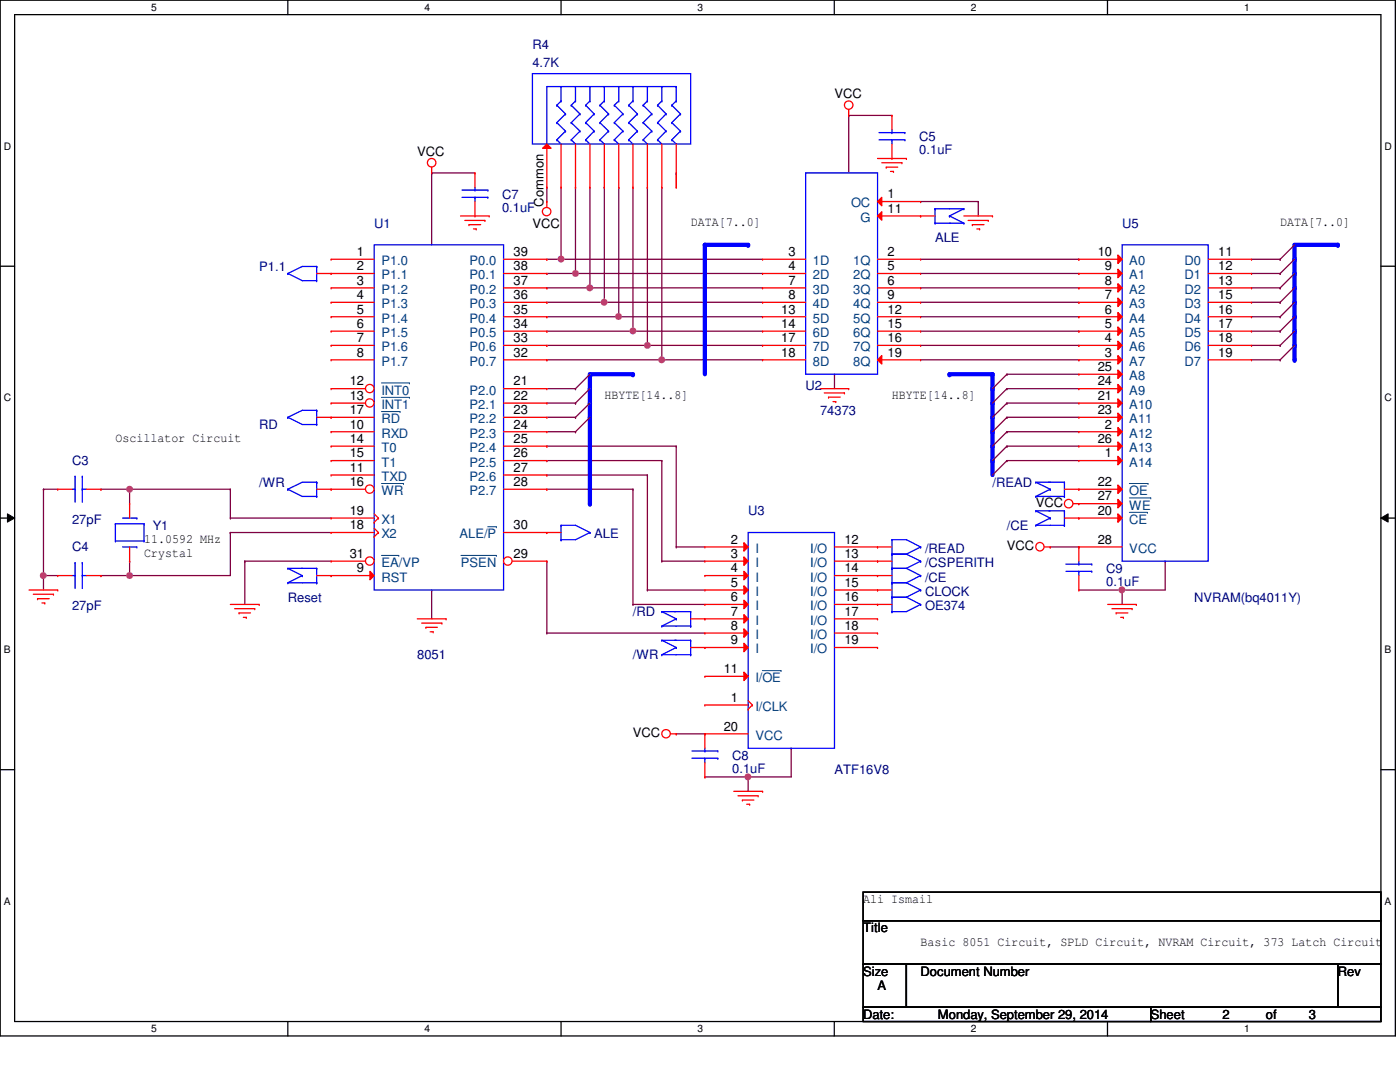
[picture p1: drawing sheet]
<svg xmlns="http://www.w3.org/2000/svg" width="279mm" height="216mm" viewBox="0 0 279 216" stroke-linecap="round" stroke-linejoin="round" font-family="sans-serif">
<path d="M0 0h278.5v206.7h-278.5zM2.9 2.9h272.7v200.9h-272.7z" fill="none" stroke="#000" stroke-width=".25"/>
<g fill="#fff">
<path d="M30.2 .3h1.1v2.3h-1.1z"/>
<path d="M30.2 204.1h1.1v2.3h-1.1z"/>
</g>
<path d="M57.4 0v2.9M57.4 203.8v2.9" fill="none" stroke="#000" stroke-width=".25"/>
<g fill="#fff">
<path d="M84.7 .3h1.1v2.3h-1.1z"/>
<path d="M84.7 204.1h1.1v2.3h-1.1z"/>
</g>
<path d="M112 0v2.9M112 203.8v2.9" fill="none" stroke="#000" stroke-width=".25"/>
<g fill="#fff">
<path d="M139.2 .3h1.1v2.3h-1.1z"/>
<path d="M139.2 204.1h1.1v2.3h-1.1z"/>
</g>
<path d="M166.5 0v2.9M166.5 203.8v2.9" fill="none" stroke="#000" stroke-width=".25"/>
<g fill="#fff">
<path d="M193.8 .3h1.1v2.3h-1.1z"/>
<path d="M193.8 204.1h1.1v2.3h-1.1z"/>
</g>
<path d="M221 0v2.9M221 203.8v2.9" fill="none" stroke="#000" stroke-width=".25"/>
<g fill="#fff">
<path d="M248.3 .3h1.1v2.3h-1.1z"/>
<path d="M248.3 204.1h1.1v2.3h-1.1z"/>
<path d="M.8 28h1.4v2.3h-1.4z"/>
<path d="M276.3 28h1.4v2.3h-1.4z"/>
<path d="M.8 78.2h1.4v2.3h-1.4z"/>
<path d="M276.3 78.2h1.4v2.3h-1.4z"/>
</g>
<path d="M0 53.1h2.9M275.6 53.1h2.9" fill="none" stroke="#000" stroke-width=".25"/>
<g fill="#fff">
<path d="M.8 128.5h1.3v2.2h-1.3z"/>
<path d="M276.3 128.5h1.3v2.2h-1.3z"/>
</g>
<path d="M0 103.4h2.9M275.6 103.4h2.9" fill="none" stroke="#000" stroke-width=".25"/>
<path d="M1.5 102.5l1.4 .9-1.4 .8zM275.6 103.4l1.4-.9v1.7z" fill="#000"/>
<path d="M1.5 102.5l1.4 .9-1.4 .8zM275.6 103.4l1.4-.9v1.7z" fill="none" stroke="#000" stroke-width=".2"/>
<g fill="#fff">
<path d="M.8 178.7h1.3v2.2h-1.3z"/>
<path d="M276.3 178.7h1.3v2.2h-1.3z"/>
</g>
<path d="M0 153.6h2.9M275.6 153.6h2.9" fill="none" stroke="#000" stroke-width=".25"/>
<path d="M8.7 97.6h.1M8.7 97.6v17.3M20.2 97.6h.1M20.2 97.6h5.7M25.9 97.6h.1M25.9 97.6v2.9M20.2 114.9h.1M25.9 112h.1M25.9 112v2.9h-5.7" fill="none" stroke="#800040" stroke-width=".25"/>
<circle cx="8.6" cy="114.8" r=".56" fill="#f0f"/>
<circle cx="8.6" cy="114.8" r=".56" fill="none" stroke="#f0f" stroke-width=".25"/>
<path d="M8.7 97.6h.1M8.7 97.6h2.8M25.9 97.6h.1M25.9 97.6h20.1M8.7 114.9h.1M8.7 114.9h2.8M8.7 114.9v2.8" fill="none" stroke="#800040" stroke-width=".25"/>
<circle cx="25.9" cy="97.6" r=".56" fill="#f0f"/>
<circle cx="25.9" cy="97.6" r=".56" fill="none" stroke="#f0f" stroke-width=".25"/>
<path d="M25.9 114.9h.1M25.9 114.9h20.1" fill="none" stroke="#800040" stroke-width=".25"/>
<circle cx="25.9" cy="114.8" r=".56" fill="#f0f"/>
<circle cx="25.9" cy="114.8" r=".56" fill="none" stroke="#f0f" stroke-width=".25"/>
<g fill="none" stroke="#800040" stroke-width=".25">
<path d="M86.1 34.5h.1M86.1 34.5v14.4M86.1 34.5h8.7M112 37.4h.1M112 37.4v14.3M169.4 23h.1M169.4 23v11.5M169.4 23h8.6M109.1 51.7h.1M109.1 54.6h.1M109.1 57.4h.1M109.1 51.7h43.1"/>
<path d="M109.1 54.6h5.8M109.1 57.4h8.6M112 51.7h.1M109.1 60.3h.1M109.1 63.2h.1M109.1 66.1h.1M109.1 68.9h.1M109.1 71.8h.1M109.1 60.3h11.5M109.1 63.2h14.4M109.1 66.1h17.2M109.1 68.9h20.1"/>
<path d="M109.1 71.8h23M166.5 74.7h.1M166.5 74.7v2.9M46 97.6h.1M46 97.6v5.8M46 106.3h.1M46 103.4h.1M46 106.3v8.6M46 106.3h20.1M46 103.4h20.1M86.1 117.7h.1M86.1 117.7v5.8"/>
</g>
<circle cx="112" cy="51.7" r=".56" fill="#f0f"/>
<circle cx="112" cy="51.7" r=".56" fill="none" stroke="#f0f" stroke-width=".25"/>
<path d="M114.9 37.4h.1M114.9 37.4v17.2M114.9 54.6h.1M114.9 54.6h37.3" fill="none" stroke="#800040" stroke-width=".25"/>
<circle cx="114.8" cy="54.6" r=".56" fill="#f0f"/>
<circle cx="114.8" cy="54.6" r=".56" fill="none" stroke="#f0f" stroke-width=".25"/>
<path d="M117.7 37.4h.1M117.7 37.4v20M117.7 57.4h.1M117.7 57.4h34.5" fill="none" stroke="#800040" stroke-width=".25"/>
<circle cx="117.7" cy="57.5" r=".56" fill="#f0f"/>
<circle cx="117.7" cy="57.5" r=".56" fill="none" stroke="#f0f" stroke-width=".25"/>
<path d="M120.6 37.4h.1M120.6 37.4v22.9M120.6 60.3h.1M120.6 60.3h31.6" fill="none" stroke="#800040" stroke-width=".25"/>
<circle cx="120.6" cy="60.3" r=".56" fill="#f0f"/>
<circle cx="120.6" cy="60.3" r=".56" fill="none" stroke="#f0f" stroke-width=".25"/>
<path d="M123.5 37.4h.1M123.5 37.4v25.8M123.5 63.2h.1M123.5 63.2h28.7" fill="none" stroke="#800040" stroke-width=".25"/>
<circle cx="123.4" cy="63.2" r=".56" fill="#f0f"/>
<circle cx="123.4" cy="63.2" r=".56" fill="none" stroke="#f0f" stroke-width=".25"/>
<path d="M126.3 37.4h.1M126.3 37.4v28.7M126.3 66.1h.1M126.3 66.1h25.9" fill="none" stroke="#800040" stroke-width=".25"/>
<circle cx="126.3" cy="66" r=".56" fill="#f0f"/>
<circle cx="126.3" cy="66" r=".56" fill="none" stroke="#f0f" stroke-width=".25"/>
<path d="M129.2 37.4h.1M129.2 37.4v31.5M129.2 68.9h.1M129.2 68.9h23" fill="none" stroke="#800040" stroke-width=".25"/>
<circle cx="129.2" cy="68.9" r=".56" fill="#f0f"/>
<circle cx="129.2" cy="68.9" r=".56" fill="none" stroke="#f0f" stroke-width=".25"/>
<path d="M132.1 37.4h.1M132.1 37.4v34.4M132.1 71.8h.1M132.1 71.8h20.1" fill="none" stroke="#800040" stroke-width=".25"/>
<circle cx="132.1" cy="71.8" r=".56" fill="#f0f"/>
<circle cx="132.1" cy="71.8" r=".56" fill="none" stroke="#f0f" stroke-width=".25"/>
<path d="M135 34.5h.1M135 34.5v2.9M140.7 155h.1M140.7 155h8.6" fill="none" stroke="#800040" stroke-width=".25"/>
<circle cx="149.3" cy="155" r=".56" fill="#f0f"/>
<circle cx="149.3" cy="155" r=".56" fill="none" stroke="#f0f" stroke-width=".25"/>
<g fill="none" stroke="#800040" stroke-width=".25">
<path d="M109.1 37.4h.1M109.1 37.4v2.8M183.7 40.2h.1M183.7 40.2h11.5M183.7 51.7h31.6M183.7 54.6h31.6M183.7 57.4h31.6M195.2 40.2h.1M195.2 40.2v2.9M215.3 51.7h.1M215.3 54.6h.1M215.3 57.4h.1"/>
<path d="M183.7 60.3h31.6M183.7 63.2h31.6M183.7 66.1h31.6M183.7 68.9h31.6M183.7 71.8h31.6M215.3 60.3h.1M215.3 63.2h.1M215.3 66.1h.1M215.3 68.9h.1M215.3 71.8h.1M109.1 97.6h.1M109.1 94.8h.1"/>
<path d="M109.1 91.9h.1M109.1 89h.1M109.1 97.6h17.2M109.1 94.8h20.1M109.1 91.9h23M109.1 89h25.9M126.3 97.6h.1M126.3 97.6v23M129.2 94.8h.1M129.2 94.8v22.9M132.1 91.9h.1M132.1 91.9v20.1"/>
<path d="M135 89h.1M135 89v20.1M48.9 112h.1M48.9 112h17.2M48.9 112v8.6M109.1 112h.1M109.1 112v14.3M129.2 117.7h.1M129.2 117.7h11.5M132.1 112h.1M132.1 112h8.6M135 109.1h.1"/>
<path d="M135 109.1h5.7M109.1 126.3h.1M109.1 126.3h31.6M126.3 120.6h.1M126.3 120.6h14.4M135 146.4h.1M135 146.4h5.7M149.3 155h.1M149.3 155v2.9M157.9 149.3h.1M157.9 149.3v5.7h-8.6"/>
</g>
<path d="M117.7 74.7v2.9" fill="none" stroke="#00f" stroke-width=".85"/>
<circle cx="117.7" cy="77.6" r=".42" fill="#00f"/>
<path d="M109.1 77.6h5.8M114.9 77.6h.1M109.1 80.4h5.8M109.1 83.3h5.8M109.1 86.1h5.8M114.9 80.4h.1M114.9 83.3h.1M114.9 86.1h.1" fill="none" stroke="#800040" stroke-width=".25"/>
<path d="M117.7 77.6v2.8" fill="none" stroke="#00f" stroke-width=".85"/>
<circle cx="117.7" cy="80.4" r=".42" fill="#00f"/>
<path d="M117.7 80.4v2.9" fill="none" stroke="#00f" stroke-width=".85"/>
<circle cx="117.7" cy="83.3" r=".42" fill="#00f"/>
<path d="M117.7 83.3v17.2" fill="none" stroke="#00f" stroke-width=".85"/>
<circle cx="117.7" cy="100.5" r=".42" fill="#00f"/>
<path d="M117.7 74.7h8.6" fill="none" stroke="#00f" stroke-width=".85"/>
<circle cx="126.3" cy="74.7" r=".42" fill="#00f"/>
<path d="M189.5 74.7h8.6" fill="none" stroke="#00f" stroke-width=".85"/>
<circle cx="189.5" cy="74.7" r=".42" fill="#00f"/>
<path d="M198.1 74.7v2.9" fill="none" stroke="#00f" stroke-width=".85"/>
<circle cx="198.1" cy="74.7" r=".42" fill="#00f"/>
<g fill="none" stroke="#800040" stroke-width=".25">
<path d="M201 74.7h.1M201 77.6h.1M201 74.7h14.3M201 77.6h14.3M201 80.4h.1M201 83.3h.1M201 86.1h.1M201 89h.1M201 91.9h.1M201 80.4h14.3M201 83.3h14.3M201 86.1h14.3"/>
<path d="M201 89h14.3M201 91.9h14.3"/>
</g>
<path d="M198.1 77.6v2.8" fill="none" stroke="#00f" stroke-width=".85"/>
<circle cx="198.1" cy="77.6" r=".42" fill="#00f"/>
<path d="M198.1 80.4v2.9" fill="none" stroke="#00f" stroke-width=".85"/>
<circle cx="198.1" cy="80.4" r=".42" fill="#00f"/>
<path d="M198.1 83.3v2.8" fill="none" stroke="#00f" stroke-width=".85"/>
<circle cx="198.1" cy="83.3" r=".42" fill="#00f"/>
<path d="M198.1 86.1v2.9" fill="none" stroke="#00f" stroke-width=".85"/>
<circle cx="198.1" cy="86.1" r=".42" fill="#00f"/>
<path d="M198.1 89v2.9" fill="none" stroke="#00f" stroke-width=".85"/>
<circle cx="198.1" cy="89" r=".42" fill="#00f"/>
<path d="M198.1 91.9v2.9" fill="none" stroke="#00f" stroke-width=".85"/>
<circle cx="198.1" cy="91.9" r=".42" fill="#00f"/>
<path d="M140.7 48.9v25.8" fill="none" stroke="#00f" stroke-width=".85"/>
<circle cx="140.7" cy="48.9" r=".42" fill="#00f"/>
<path d="M140.7 48.9h8.6" fill="none" stroke="#00f" stroke-width=".85"/>
<circle cx="149.3" cy="48.9" r=".42" fill="#00f"/>
<path d="M258.4 48.9v2.8" fill="none" stroke="#00f" stroke-width=".85"/>
<circle cx="258.4" cy="51.7" r=".42" fill="#00f"/>
<path d="M258.4 48.9h8.6" fill="none" stroke="#00f" stroke-width=".85"/>
<circle cx="267" cy="48.9" r=".42" fill="#00f"/>
<g fill="none" stroke="#800040" stroke-width=".25">
<path d="M249.8 51.7h5.7M249.8 54.6h5.7M249.8 57.4h5.7M255.5 51.7h.1M255.5 54.6h.1M255.5 57.4h.1M249.8 60.3h5.7M249.8 63.2h5.7M249.8 66.1h5.7M249.8 68.9h5.7M249.8 71.8h5.7M255.5 60.3h.1"/>
<path d="M255.5 63.2h.1M255.5 66.1h.1M255.5 68.9h.1M255.5 71.8h.1"/>
</g>
<path d="M258.4 51.7v2.9" fill="none" stroke="#00f" stroke-width=".85"/>
<circle cx="258.4" cy="54.6" r=".42" fill="#00f"/>
<path d="M258.4 54.6v2.8" fill="none" stroke="#00f" stroke-width=".85"/>
<circle cx="258.4" cy="57.4" r=".42" fill="#00f"/>
<path d="M258.4 57.4v2.9" fill="none" stroke="#00f" stroke-width=".85"/>
<circle cx="258.4" cy="60.3" r=".42" fill="#00f"/>
<path d="M258.4 60.3v2.9" fill="none" stroke="#00f" stroke-width=".85"/>
<circle cx="258.4" cy="63.2" r=".42" fill="#00f"/>
<path d="M258.4 63.2v2.9" fill="none" stroke="#00f" stroke-width=".85"/>
<circle cx="258.4" cy="66.1" r=".42" fill="#00f"/>
<path d="M258.4 66.1v2.8" fill="none" stroke="#00f" stroke-width=".85"/>
<circle cx="258.4" cy="68.9" r=".42" fill="#00f"/>
<path d="M258.4 68.9v2.9" fill="none" stroke="#00f" stroke-width=".85"/>
<circle cx="258.4" cy="71.8" r=".42" fill="#00f"/>
<path d="M209.6 109.1h.1M209.6 109.1h5.7M223.9 117.7h.1M223.9 117.7v2.9M232.5 112h.1M232.5 112v5.7h-17.2" fill="none" stroke="#800040" stroke-width=".25"/>
<circle cx="223.9" cy="117.7" r=".56" fill="#f0f"/>
<circle cx="223.9" cy="117.7" r=".56" fill="none" stroke="#f0f" stroke-width=".25"/>
<g fill="none" stroke="#f00" stroke-width=".25">
<path d="M86.1 34.5h.1M86.1 33.4v1.1M169.4 23h.1M169.4 21.8v1.2M175.1 31.6h5.8M176 32.5h4M176.9 33.4h.1M176.9 33.4h2.3M177.7 34.2h.6M178.3 34.2h.1M180 32.5h.1M180.9 31.6h.1"/>
<path d="M91.9 43.1h5.7M92.8 44h4M93.6 44.8h.1M93.6 44.8h2.3M94.5 45.7h.5M95 45.7h.1M96.8 44h.1M97.6 43.1h.1M109.1 40.2h.1M109.1 40.2v1.2M192.4 43.1h5.7M193.2 44h4"/>
<path d="M194.1 44.8h.1M194.1 44.8h2.3M194.9 45.7h.6M195.5 45.7h.1M197.2 44h.1M198.1 43.1h.1M100.5 77.6h8.6M109.1 77.6h.1M163.7 77.6h5.7M164.5 78.4h4M165.4 79.2h.1M165.4 79.2h2.3"/>
<path d="M168.5 78.4h.1M169.4 77.6h.1M66.1 83.3h.1M66.1 83.3h8.6M100.5 80.4h8.6M100.5 83.3h8.6M100.5 86.1h8.6M100.5 89h8.6M100.5 91.9h8.6M100.5 94.8h8.6M100.5 97.6h8.6M109.1 80.4h.1"/>
<path d="M109.1 83.3h.1M109.1 86.1h.1M109.1 89h.1M109.1 91.9h.1M109.1 94.8h.1M109.1 97.6h.1M166.2 80.1h.6M166.8 80.1h.1M5.8 117.7h5.7M6.6 118.6h4.1M7.5 119.5h.1M7.5 119.5h2.3"/>
<path d="M10.7 118.6h.1M11.5 117.7h.1M208.4 109.1h1.2M209.6 109.1h.1M214.2 100.5h1.1M215.3 100.5h.1M8.4 120.3h.5M8.9 120.3h.1M46 120.6h5.7M46.8 121.5h4M47.7 122.3h.1M47.7 122.3h2.3"/>
<path d="M48.6 123.2h.5M49.1 123.2h.1M50.8 121.5h.1M51.7 120.6h.1M83.3 123.5h5.7M84.2 124.3h4M85 125.2h.1M85 125.2h2.3M85.9 126.1h.5M86.4 126.1h.1M88.2 124.3h.1M89 123.5h.1"/>
<path d="M221.1 120.6h5.7M221.9 121.5h4M222.8 122.3h.1M222.8 122.3h2.3M223.6 123.2h.6M224.2 123.2h.1M225.9 121.5h.1M226.8 120.6h.1M133.8 146.4h1.2M135 146.4h.1M146.4 157.9h5.8M147.3 158.8h4"/>
<path d="M148.2 159.6h.1M148.2 159.6h2.3M151.3 158.8h.1M152.2 157.9h.1M149 160.5h.6M149.6 160.5h.1"/>
<circle cx="86.1" cy="32.5" r=".85"/>
<circle cx="169.4" cy="21" r=".84"/>
<circle cx="109.1" cy="42.2" r=".84"/>
<circle cx="207.5" cy="109.1" r=".84"/>
<circle cx="213.3" cy="100.5" r=".85"/>
<circle cx="132.9" cy="146.4" r=".84"/>
</g>
<g fill="none" stroke="#800040" stroke-width=".25">
<path d="M255.5 51.7h.1M255.5 54.6h.1M255.5 57.4h.1M258.4 48.9l-2.9 2.8M258.4 51.7l-2.9 2.9M258.4 54.6l-2.9 2.8M258.4 57.4l-2.9 2.9M114.9 77.6h.1M117.7 74.7l-2.8 2.9M117.7 77.6l-2.8 2.8M201 74.7h.1M201 77.6h.1"/>
<path d="M201 74.7l-2.9 2.9M201 77.6l-2.9 2.8M255.5 60.3h.1M255.5 63.2h.1M255.5 66.1h.1M255.5 68.9h.1M255.5 71.8h.1M258.4 60.3l-2.9 2.9M258.4 63.2l-2.9 2.9M258.4 66.1l-2.9 2.8M258.4 68.9l-2.9 2.9M114.9 80.4h.1"/>
<path d="M114.9 83.3h.1M114.9 86.1h.1M117.7 80.4l-2.8 2.9M117.7 83.3l-2.8 2.8M201 80.4h.1M201 83.3h.1M201 86.1h.1M201 89h.1M201 91.9h.1M201 80.4l-2.9 2.9M201 83.3l-2.9 2.8M201 86.1l-2.9 2.9"/>
<path d="M201 89l-2.9 2.9M201 91.9l-2.9 2.9"/>
</g>
<path d="M172.3 178h103.3v5.7h-103.3zM172.3 183.7h103.3v8.7h-103.3zM172.3 192.4h8.6v8.6h-8.6zM180.9 192.4h86.1v8.6h-86.1zM267 192.4h8.6v8.6h-8.6zM172.3 201h57.4v2.8h-57.4zM229.7 201h45.9v2.8h-45.9z" fill="none" stroke="#000" stroke-width=".25"/>
<path d="M74.7 48.9h25.8v68.8h-25.8z" fill="none" stroke="#00f" stroke-width=".25"/>
<path d="M76.1 82.1h3.7M79.8 82.1h.1" fill="none" stroke="#004080" stroke-width=".2"/>
<circle cx="73.8" cy="97.6" r=".84" fill="#fff"/>
<g fill="none" stroke="#f00" stroke-width=".25">
<path d="M66.1 97.6h.1M66.1 97.6h6.8"/>
<circle cx="73.8" cy="97.6" r=".84"/>
</g>
<path d="M76.1 96.5h4.4M80.5 96.5h.1" fill="none" stroke="#004080" stroke-width=".2"/>
<circle cx="101.3" cy="112" r=".84" fill="#fff"/>
<g fill="none" stroke="#f00" stroke-width=".25">
<path d="M66.1 94.8h.1M66.1 86.1h.1M66.1 94.8h8.6M66.1 86.1h8.6M100.5 106.3h8.6M102.2 112h6.9M109.1 112h.1M109.1 106.3h.1"/>
<circle cx="101.3" cy="112" r=".84"/>
</g>
<path d="M92 110.8h7.1M97.3 105.1h1.8M99.1 110.8h.1M99.1 105.1h.1" fill="none" stroke="#004080" stroke-width=".2"/>
<circle cx="73.8" cy="112" r=".84" fill="#fff"/>
<g fill="none" stroke="#f00" stroke-width=".25">
<path d="M66.1 112h.1M66.1 103.4h.1M66.1 106.3h.1M66.1 112h6.8M66.1 103.4h8.6M66.1 106.3h8.6M74.7 104.2h.1M74.7 107.1h.1M74.7 102.5l.8 .9M74.7 105.4l.8 .9M75.5 103.4h.1M75.5 106.3h.1"/>
<path d="M75.5 103.4l-.8 .8M75.5 106.3l-.8 .8"/>
<circle cx="73.8" cy="112" r=".84"/>
</g>
<path d="M76.1 110.8h3.5M79.6 110.8h.1" fill="none" stroke="#004080" stroke-width=".2"/>
<path d="M73.8 114l.9 .9-.9 .8z" fill="#f00"/>
<g fill="none" stroke="#f00" stroke-width=".25">
<path d="M66.1 51.7h.1M66.1 54.6h.1M66.1 57.4h.1M66.1 51.7h8.6M66.1 54.6h8.6M66.1 57.4h8.6M100.5 51.7h8.6M100.5 54.6h8.6M100.5 57.4h8.6M109.1 51.7h.1M109.1 54.6h.1M109.1 57.4h.1"/>
<path d="M66.1 60.3h.1M66.1 63.2h.1M66.1 66.1h.1M66.1 68.9h.1M66.1 71.8h.1M66.1 60.3h8.6M66.1 63.2h8.6M66.1 66.1h8.6M66.1 68.9h8.6M66.1 71.8h8.6M100.5 60.3h8.6M100.5 63.2h8.6"/>
<path d="M100.5 66.1h8.6M100.5 68.9h8.6M100.5 71.8h8.6M109.1 60.3h.1M109.1 63.2h.1M109.1 66.1h.1M109.1 68.9h.1M109.1 71.8h.1M66.1 114.9h.1M66.1 114.9h8.6M73.8 114l.9 .9-.9 .8z"/>
</g>
<circle cx="73.8" cy="77.5" r=".84" fill="#fff"/>
<g fill="none" stroke="#f00" stroke-width=".25">
<path d="M66.1 77.6h.1M66.1 77.6h6.8"/>
<circle cx="73.8" cy="77.5" r=".84"/>
</g>
<path d="M76.1 76.4h5.6M81.7 76.4h.1" fill="none" stroke="#004080" stroke-width=".2"/>
<circle cx="73.8" cy="80.4" r=".84" fill="#fff"/>
<g fill="none" stroke="#f00" stroke-width=".25">
<path d="M178 23h.1M178 31.6h.1M178 23v2.9M178 28.7v2.9M63.2 54.6h2.9M66.1 54.6h.1M183.7 43.1h.1M183.7 43.1h2.9M66.1 80.4h.1M66.1 89h.1M66.1 91.9h.1M66.1 80.4h6.8"/>
<path d="M66.1 89h8.6M66.1 91.9h8.6M25.9 112h.1M25.9 100.5h.1M25.9 100.5v2.9M25.9 109.1v2.9M175.1 109.1h.1M175.1 114.9h.1M175.1 109.1h2.9M175.1 114.9h2.9M137.8 129.2h2.9M137.8 123.5h2.9"/>
<path d="M140.7 129.2h.1M140.7 123.5h.1M175.1 120.6h.1M175.1 120.6h2.9"/>
<circle cx="73.8" cy="80.4" r=".84"/>
</g>
<path d="M76.1 79.3h5.6M81.7 79.3h.1" fill="none" stroke="#004080" stroke-width=".2"/>
<g fill="none" stroke="#00f" stroke-width=".25">
<path d="M175.4 27.9h5.2M175.4 26.5h5.2M178 26.5h.1M178 27.9h.1M178 25.9v.6M178 27.9v.8M180.6 27.9h.1M180.6 26.5h.1M57.4 54.6h.1M57.4 54.6l2.9 1.4h2.9M63.2 56h.1M63.2 53.2h.1"/>
<path d="M63.2 53.2h-2.9l-2.9 1.4M63.2 53.2v2.8M186.6 44.5h.1M186.6 41.7h.1M186.6 44.5h5.8M186.6 41.7h5.8M186.6 41.7v2.8M189.5 43.1h.1M189.5 43.1l2.9 1.4M192.4 44.5h.1M192.4 41.7h.1M192.4 41.7l-2.9 1.4"/>
<path d="M223.9 48.9h17.2v63.1h-17.2zM23 104.5h.1M23 107.9h.1M23 107.9h5.7M23 104.5h5.7M23 104.5v3.4M24.5 109.1h2.8M24.5 103.4h2.8M27.3 109.1h.1M27.3 103.4h.1M28.7 107.9h.1M28.7 104.5h.1"/>
<path d="M28.7 104.5v3.4M178 107.7h.1M178 110.6h.1M178 113.4h.1M178 116.3h.1M178 119.2h.1M178 107.7v2.9M178 113.4v2.9M178 119.2v2.8M178 107.7h2.9l2.8 1.4M178 113.4h2.9l2.8 1.5M178 119.2h2.9l2.8 1.4"/>
<path d="M183.7 109.1h.1M183.7 114.9h.1M183.7 109.1l-2.8 1.5h-2.9M183.7 114.9l-2.8 1.4h-2.9M132.1 127.8h.1M132.1 130.6h.1M132.1 122h.1M132.1 124.9h.1M132.1 122h5.7M132.1 127.8h5.7M132.1 130.6h5.7M132.1 127.8l2.9 1.4"/>
<path d="M132.1 124.9h5.7M132.1 122l2.9 1.5M135 129.2h.1M135 123.5h.1M135 129.2l-2.9 1.4M135 123.5l-2.9 1.4M137.8 127.8h.1M137.8 130.6h.1M137.8 122h.1M137.8 124.9h.1M137.8 122v2.9M137.8 127.8v2.8"/>
<path d="M178 122h.1M183.7 120.6h.1M183.7 120.6l-2.8 1.4h-2.9"/>
</g>
<path d="M223.1 50.9l.8 .8-.8 .9z" fill="#f00"/>
<path d="M215.3 51.7h.1M215.3 51.7h8.6M223.1 50.9l.8 .8-.8 .9z" fill="none" stroke="#f00" stroke-width=".25"/>
<path d="M223.1 53.7l.8 .9-.8 .8z" fill="#f00"/>
<path d="M215.3 54.6h.1M215.3 54.6h8.6M223.1 53.7l.8 .9-.8 .8z" fill="none" stroke="#f00" stroke-width=".25"/>
<path d="M223.1 56.6l.8 .8-.8 .9z" fill="#f00"/>
<path d="M215.3 57.4h.1M215.3 57.4h8.6M223.1 56.6l.8 .8-.8 .9z" fill="none" stroke="#f00" stroke-width=".25"/>
<path d="M223.1 59.5l.8 .8-.8 .9z" fill="#f00"/>
<path d="M223.1 59.5l.8 .8-.8 .9zM215.3 60.3h.1M215.3 60.3h8.6" fill="none" stroke="#f00" stroke-width=".25"/>
<path d="M223.1 62.4l.8 .8-.8 .9z" fill="#f00"/>
<path d="M215.3 63.2h.1M215.3 63.2h8.6M223.1 62.4l.8 .8-.8 .9z" fill="none" stroke="#f00" stroke-width=".25"/>
<path d="M223.1 65.2l.8 .9-.8 .8z" fill="#f00"/>
<path d="M215.3 66.1h.1M215.3 66.1h8.6M223.1 65.2l.8 .9-.8 .8z" fill="none" stroke="#f00" stroke-width=".25"/>
<path d="M223.1 68.1l.8 .8-.8 .9z" fill="#f00"/>
<path d="M215.3 68.9h.1M215.3 68.9h8.6M223.1 68.1l.8 .8-.8 .9z" fill="none" stroke="#f00" stroke-width=".25"/>
<path d="M223.1 71l.8 .8-.8 .8z" fill="#f00"/>
<path d="M215.3 71.8h.1M215.3 71.8h8.6M223.1 71l.8 .8-.8 .8z" fill="none" stroke="#f00" stroke-width=".25"/>
<path d="M223.1 73.8l.8 .9-.8 .8z" fill="#f00"/>
<path d="M215.3 74.7h.1M215.3 74.7h8.6M223.1 73.8l.8 .9-.8 .8z" fill="none" stroke="#f00" stroke-width=".25"/>
<path d="M223.1 76.7l.8 .9-.8 .8z" fill="#f00"/>
<path d="M215.3 77.6h.1M215.3 77.6h8.6M223.1 76.7l.8 .9-.8 .8z" fill="none" stroke="#f00" stroke-width=".25"/>
<path d="M223.1 79.6l.8 .8-.8 .9z" fill="#f00"/>
<path d="M223.1 79.6l.8 .8-.8 .9zM215.3 80.4h.1M215.3 80.4h8.6" fill="none" stroke="#f00" stroke-width=".25"/>
<path d="M223.1 82.4l.8 .9-.8 .8z" fill="#f00"/>
<path d="M215.3 83.3h.1M215.3 83.3h8.6M223.1 82.4l.8 .9-.8 .8z" fill="none" stroke="#f00" stroke-width=".25"/>
<path d="M223.1 85.3l.8 .8-.8 .9z" fill="#f00"/>
<path d="M215.3 86.1h.1M215.3 86.1h8.6M223.1 85.3l.8 .8-.8 .9z" fill="none" stroke="#f00" stroke-width=".25"/>
<path d="M223.1 88.2l.8 .8-.8 .9z" fill="#f00"/>
<path d="M215.3 89h.1M215.3 89h8.6M223.1 88.2l.8 .8-.8 .9z" fill="none" stroke="#f00" stroke-width=".25"/>
<path d="M223.1 91.1l.8 .8-.8 .9z" fill="#f00"/>
<path d="M215.3 91.9h.1M215.3 91.9h8.6M223.1 91.1l.8 .8-.8 .9z" fill="none" stroke="#f00" stroke-width=".25"/>
<path d="M223.1 102.5l.8 .9-.8 .8z" fill="#f00"/>
<path d="M215.3 103.4h.1M215.3 103.4h8.6M223.1 102.5l.8 .9-.8 .8z" fill="none" stroke="#f00" stroke-width=".25"/>
<path d="M225.4 102.2h3.6M229 102.2h.1" fill="none" stroke="#004080" stroke-width=".2"/>
<path d="M223.1 96.8l.8 .8-.8 .9z" fill="#f00"/>
<path d="M215.3 97.6h.1M215.3 97.6h8.6M223.1 96.8l.8 .8-.8 .9z" fill="none" stroke="#f00" stroke-width=".25"/>
<path d="M225.4 96.5h3.7M229.1 96.5h.1" fill="none" stroke="#004080" stroke-width=".2"/>
<path d="M223.1 99.7l.8 .8-.8 .8z" fill="#f00"/>
<g fill="none" stroke="#f00" stroke-width=".25">
<path d="M241.1 51.7h8.7M241.1 54.6h8.7M241.1 57.4h8.7M249.8 51.7h.1M249.8 54.6h.1M249.8 57.4h.1M241.1 60.3h8.7M241.1 63.2h8.7M241.1 66.1h8.7M241.1 68.9h8.7M241.1 71.8h8.7M249.8 60.3h.1"/>
<path d="M249.8 63.2h.1M249.8 66.1h.1M249.8 68.9h.1M249.8 71.8h.1M63.2 83.3h2.9M66.1 83.3h.1M223.1 99.7l.8 .8-.8 .8zM175.1 112h.1M175.1 117.7h.1M175.1 112h2.9M175.1 117.7h2.9M212.4 103.4h2.9"/>
<path d="M215.3 100.5h.1M215.3 109.1h.1M215.3 103.4h.1M215.3 100.5h8.6M215.3 109.1h8.6M149.3 139.8l.9 .9M140.7 140.7h.1M140.7 140.7h8.6M149.3 141.5h.1M150.2 140.7h.1M150.2 140.7l-.9 .8"/>
</g>
<path d="M225.4 99.4h4.3M229.7 99.4h.1" fill="none" stroke="#004080" stroke-width=".2"/>
<g fill="none" stroke="#00f" stroke-width=".25">
<path d="M57.4 83.3h.1M57.4 83.3l2.9 1.4h2.9M63.2 84.7h.1M63.2 81.9h.1M63.2 81.9h-2.9l-2.9 1.4M63.2 81.9v2.8M149.3 106.3h17.2v43h-17.2zM178 110.6h.1M178 113.4h.1M178 116.3h.1M178 119.2h.1M178 110.6h2.9l2.8 1.4"/>
<path d="M178 110.6v2.8M178 116.3v2.9M178 116.3h2.9l2.8 1.4M183.7 112h.1M183.7 117.7h.1M183.7 112l-2.8 1.4h-2.9M183.7 117.7l-2.8 1.5h-2.9M206.7 101.9h.1M206.7 104.8h.1M206.7 101.9h5.7M206.7 104.8h5.7M206.7 101.9l2.9 1.5"/>
<path d="M209.6 103.4h.1M209.6 103.4l-2.9 1.4M212.4 101.9h.1M212.4 104.8h.1M212.4 101.9v2.9"/>
</g>
<path d="M148.5 134.1l.8 .9-.8 .8z" fill="#f00"/>
<g fill="none" stroke="#f00" stroke-width=".25">
<path d="M166.5 109.1h8.6M166.5 112h8.6M166.5 114.9h8.6M166.5 117.7h8.6M175.1 109.1h.1M175.1 112h.1M175.1 114.9h.1M175.1 117.7h.1M140.7 135h.1M140.7 135h8.6M148.5 134.1l.8 .9-.8 .8zM166.5 120.6h8.6"/>
<path d="M166.5 123.5h8.6M166.5 126.3h8.6M166.5 129.2h8.6M175.1 120.6h.1M175.1 123.5h.1M175.1 126.3h.1M175.1 129.2h.1M140.7 146.4h.1M140.7 146.4h8.6"/>
</g>
<path d="M152.1 133.8h3.8M155.9 133.8h.1" fill="none" stroke="#004080" stroke-width=".2"/>
<path d="M148.5 108.3l.8 .8-.8 .9z" fill="#f00"/>
<path d="M140.7 109.1h.1M140.7 109.1h8.6M148.5 108.3l.8 .8-.8 .9z" fill="none" stroke="#f00" stroke-width=".25"/>
<path d="M148.5 111.1l.8 .9-.8 .8z" fill="#f00"/>
<path d="M140.7 112h.1M140.7 112h8.6M148.5 111.1l.8 .9-.8 .8z" fill="none" stroke="#f00" stroke-width=".25"/>
<path d="M148.5 114l.8 .9-.8 .8z" fill="#f00"/>
<path d="M140.7 114.9h.1M140.7 114.9h8.6M148.5 114l.8 .9-.8 .8z" fill="none" stroke="#f00" stroke-width=".25"/>
<path d="M148.5 116.9l.8 .8-.8 .9z" fill="#f00"/>
<path d="M140.7 117.7h.1M140.7 117.7h8.6M148.5 116.9l.8 .8-.8 .9z" fill="none" stroke="#f00" stroke-width=".25"/>
<path d="M148.5 119.8l.8 .8-.8 .9z" fill="#f00"/>
<path d="M148.5 119.8l.8 .8-.8 .9zM140.7 120.6h.1M140.7 120.6h8.6" fill="none" stroke="#f00" stroke-width=".25"/>
<path d="M148.5 122.6l.8 .9-.8 .8z" fill="#f00"/>
<path d="M140.7 123.5h.1M140.7 123.5h8.6M148.5 122.6l.8 .9-.8 .8z" fill="none" stroke="#f00" stroke-width=".25"/>
<path d="M148.5 125.5l.8 .8-.8 .9z" fill="#f00"/>
<path d="M140.7 126.3h.1M140.7 126.3h8.6M148.5 125.5l.8 .8-.8 .9z" fill="none" stroke="#f00" stroke-width=".25"/>
<path d="M148.5 128.4l.8 .8-.8 .8z" fill="#f00"/>
<path d="M112 37.4h.1M112 28.7v8.7M114.9 37.4h.1M114.9 28.7v8.7M63.2 114.9h2.9M66.1 114.9h.1M140.7 129.2h.1M140.7 129.2h8.6M148.5 128.4l.8 .8-.8 .8z" fill="none" stroke="#f00" stroke-width=".25"/>
<g fill="none" stroke="#00f" stroke-width=".25">
<path d="M106.3 14.7h31.5v14h-31.5zM112 17.3h.1M112 17.3v2.9M114.9 17.3h.1M114.9 17.3v2.9M117.7 17.3h.1M117.7 17.3v2.9M120.6 17.3h.1M120.6 17.3v2.9M123.5 17.3h.1M123.5 17.3v2.9M126.3 17.3h.1"/>
<path d="M126.3 17.3v2.9M129.2 17.3h.1M129.2 17.3v2.9M132.1 17.3h.1M132.1 17.3v2.9M135 17.3h.1M135 17.3h-25.9v11.4M135 17.3v2.9M109.1 28.7h.1M111.1 21h.1M111.1 24.5h.1M111.1 27.9h.1"/>
<path d="M111.1 21l1.8 1.7M111.1 24.5l1.8 1.7M111.1 27.9l.9 .8M112 20.2h.1M112 20.2l-.9 .8M112.9 22.7h.1M112.9 26.2h.1M112.9 22.7l-1.8 1.8M112.9 26.2l-1.8 1.7M114 21h.1M114 24.5h.1M114 27.9h.1"/>
<path d="M114 21l1.7 1.7M114 24.5l1.7 1.7M114 27.9l.9 .8M114.9 20.2h.1M114.9 20.2l-.9 .8M115.7 22.7h.1M115.7 26.2h.1M115.7 22.7l-1.7 1.8M115.7 26.2l-1.7 1.7M116.9 21h.1M116.9 24.5h.1M116.9 27.9h.1"/>
<path d="M116.9 21l1.7 1.7M116.9 24.5l1.7 1.7M116.9 27.9l.8 .8M117.7 20.2h.1M117.7 20.2l-.8 .8M118.6 22.7h.1M118.6 26.2h.1M118.6 22.7l-1.7 1.8M118.6 26.2l-1.7 1.7M119.7 21h.1M119.7 24.5h.1M119.7 27.9h.1"/>
<path d="M119.7 21l1.8 1.7M119.7 24.5l1.8 1.7M119.7 27.9l.9 .8M120.6 20.2h.1M120.6 20.2l-.9 .8M121.5 22.7h.1M121.5 26.2h.1M121.5 22.7l-1.8 1.8M121.5 26.2l-1.8 1.7M122.6 21h.1M122.6 24.5h.1M122.6 27.9h.1"/>
<path d="M122.6 21l1.7 1.7M122.6 24.5l1.7 1.7M122.6 27.9l.9 .8M123.5 20.2h.1M123.5 20.2l-.9 .8M124.3 22.7h.1M124.3 26.2h.1M124.3 22.7l-1.7 1.8M124.3 26.2l-1.7 1.7M125.5 21h.1M125.5 24.5h.1M125.5 27.9h.1"/>
<path d="M125.5 21l1.7 1.7M125.5 24.5l1.7 1.7M125.5 27.9l.8 .8M126.3 20.2h.1M126.3 20.2l-.8 .8M127.2 22.7h.1M127.2 26.2h.1M127.2 22.7l-1.7 1.8M127.2 26.2l-1.7 1.7M128.4 21h.1M128.4 24.5h.1M128.4 27.9h.1"/>
<path d="M128.4 21l1.7 1.7M128.4 24.5l1.7 1.7M128.4 27.9l.8 .8M129.2 20.2h.1M129.2 20.2l-.8 .8M130.1 22.7h.1M130.1 26.2h.1M130.1 22.7l-1.7 1.8M130.1 26.2l-1.7 1.7M131.2 21h.1M131.2 24.5h.1M131.2 27.9h.1"/>
<path d="M131.2 21l1.7 1.7M131.2 24.5l1.7 1.7M131.2 27.9l.9 .8M132.1 20.2h.1M132.1 20.2l-.9 .8M132.9 22.7h.1M132.9 26.2h.1M132.9 22.7l-1.7 1.8M132.9 26.2l-1.7 1.7M134.1 21h.1M134.1 24.5h.1M134.1 27.9h.1"/>
<path d="M134.1 21l1.7 1.7M134.1 24.5l1.7 1.7M134.1 27.9l.9 .8M135 20.2h.1M135 20.2l-.9 .8M135.8 22.7h.1M135.8 26.2h.1M135.8 22.7l-1.7 1.8M135.8 26.2l-1.7 1.7M57.4 113.4h.1M57.4 116.3h.1M57.4 113.4h5.8"/>
<path d="M57.4 116.3h5.8M57.4 113.4l2.9 1.5M60.3 114.9h.1M60.3 114.9l-2.9 1.4M63.2 113.4h.1M63.2 116.3h.1M63.2 113.4v2.9"/>
</g>
<path d="M108.3 29.6l.8-.9 .9 .9z" fill="#f00"/>
<g fill="none" stroke="#f00" stroke-width=".25">
<path d="M108.3 29.6l.8-.9 .9 .9zM109.1 37.4h.1M109.1 28.7v8.7M117.7 37.4h.1M117.7 28.7v8.7M120.6 37.4h.1M120.6 28.7v8.7M123.5 37.4h.1M123.5 28.7v8.7M126.3 37.4h.1M126.3 28.7v8.7M129.2 37.4h.1"/>
<path d="M129.2 28.7v8.7M132.1 37.4h.1M132.1 28.7v8.7M135 37.4h.1M135 28.7v8.7M175.1 51.7h8.6M175.1 54.6h8.6M175.1 57.4h8.6M183.7 51.7h.1M183.7 54.6h.1M183.7 57.4h.1M175.1 68.9h8.6"/>
<path d="M175.1 60.3h8.6M175.1 63.2h8.6M175.1 66.1h8.6M183.7 68.9h.1M183.7 60.3h.1M183.7 63.2h.1M183.7 66.1h.1M212.4 97.6h2.9M215.3 97.6h.1M109.1 106.3h.1M109.1 106.3h2.9M215.3 109.1h.1"/>
<path d="M215.3 117.7h.1M215.3 109.1v2.9M215.3 114.9v2.8"/>
</g>
<g fill="none" stroke="#00f" stroke-width=".25">
<path d="M160.8 34.5h14.3v40.2h-14.3zM206.7 96.2h.1M206.7 99.1h.1M206.7 96.2h5.7M206.7 99.1h5.7M206.7 96.2l2.9 1.4M209.6 97.6h.1M209.6 97.6l-2.9 1.5M212.4 96.2h.1M212.4 99.1h.1M212.4 96.2v2.9M112 104.8h.1"/>
<path d="M112 107.7h.1M112 104.8h2.9l2.8 1.5M112 104.8v2.9M117.7 106.3h.1M117.7 106.3l-2.8 1.4h-2.9M212.7 114h5.2M212.7 112.6h5.2M215.3 112.6h.1M215.3 114h.1M215.3 112v.6M215.3 114v.9M217.9 114h.1"/>
<path d="M217.9 112.6h.1"/>
</g>
<path d="M175.1 71.8l.9-.8v1.6z" fill="#f00"/>
<g fill="none" stroke="#f00" stroke-width=".25">
<path d="M152.2 51.7h.1M152.2 54.6h.1M152.2 57.4h.1M152.2 51.7h8.6M152.2 54.6h8.6M152.2 57.4h8.6M152.2 60.3h.1M152.2 63.2h.1M152.2 66.1h.1M152.2 68.9h.1M152.2 71.8h.1M152.2 71.8h8.6"/>
<path d="M152.2 60.3h8.6M152.2 63.2h8.6M152.2 66.1h8.6M152.2 68.9h8.6M175.1 71.8l.9-.8v1.6zM175.1 71.8h8.6M183.7 71.8h.1"/>
</g>
<path d="M175.1 40.2l.9-.8v1.7z" fill="#f00"/>
<path d="M175.1 40.2l.9-.8v1.7zM175.1 40.2h8.6M183.7 40.2h.1" fill="none" stroke="#f00" stroke-width=".25"/>
<path d="M175.1 43.1l.9-.9v1.7z" fill="#f00"/>
<g fill="none" stroke="#f00" stroke-width=".25">
<path d="M94.8 34.5h.1M94.8 34.5v2.9M94.8 43.1h.1M94.8 40.2v2.9M175.1 43.1l.9-.9v1.7zM175.1 43.1h8.6M183.7 43.1h.1M11.5 97.6h.1M11.5 97.6h2.9M17.3 97.6h2.9M20.2 97.6h.1M63.2 97.6h2.9"/>
<path d="M66.1 97.6h.1M11.5 114.9h.1M11.5 114.9h2.9M17.3 114.9h2.9M20.2 114.9h.1M140.7 146.4h.1M140.7 155h.1M140.7 146.4v2.9M140.7 152.2v2.8"/>
</g>
<g fill="none" stroke="#00f" stroke-width=".25">
<path d="M92.2 39.4h5.2M92.2 37.9h5.2M94.8 37.9h.1M94.8 39.4h.1M94.8 37.4v.5M94.8 39.4v.8M97.4 39.4h.1M97.4 37.9h.1M14.4 97.6h.6M15 97.6h.1M15 95h.1M15 95v5.2"/>
<path d="M16.4 95h.1M16.4 97.6h.1M16.4 95v5.2M16.4 97.6h.9M57.4 97.6h.1M57.4 97.6l2.9 1.5h2.9M63.2 99.1h.1M63.2 96.2h.1M63.2 96.2h-2.9l-2.9 1.4M63.2 96.2v2.9M14.4 114.9h.6M15 114.9h.1"/>
<path d="M15 112.3h.1M15 112.3v5.1M16.4 112.3h.1M16.4 114.9h.1M16.4 114.9h.9M16.4 112.3v5.1M138.1 151.3h5.2M138.1 149.9h5.2M140.7 149.9h.1M140.7 151.3h.1M140.7 149.3v.6M140.7 151.3v.9"/>
<path d="M143.3 151.3h.1M143.3 149.9h.1"/>
</g>
<circle cx="8.6" cy="114.8" r=".56" fill="#f0f"/>
<circle cx="8.6" cy="114.8" r=".56" fill="none" stroke="#f0f" stroke-width=".25"/>
<circle cx="25.9" cy="97.6" r=".56" fill="#f0f"/>
<circle cx="25.9" cy="97.6" r=".56" fill="none" stroke="#f0f" stroke-width=".25"/>
<circle cx="25.9" cy="114.8" r=".56" fill="#f0f"/>
<circle cx="25.9" cy="114.8" r=".56" fill="none" stroke="#f0f" stroke-width=".25"/>
<circle cx="112" cy="51.7" r=".56" fill="#f0f"/>
<circle cx="112" cy="51.7" r=".56" fill="none" stroke="#f0f" stroke-width=".25"/>
<circle cx="114.8" cy="54.6" r=".56" fill="#f0f"/>
<circle cx="114.8" cy="54.6" r=".56" fill="none" stroke="#f0f" stroke-width=".25"/>
<circle cx="117.7" cy="57.5" r=".56" fill="#f0f"/>
<circle cx="117.7" cy="57.5" r=".56" fill="none" stroke="#f0f" stroke-width=".25"/>
<circle cx="120.6" cy="60.3" r=".56" fill="#f0f"/>
<circle cx="120.6" cy="60.3" r=".56" fill="none" stroke="#f0f" stroke-width=".25"/>
<circle cx="123.4" cy="63.2" r=".56" fill="#f0f"/>
<circle cx="123.4" cy="63.2" r=".56" fill="none" stroke="#f0f" stroke-width=".25"/>
<circle cx="126.3" cy="66" r=".56" fill="#f0f"/>
<circle cx="126.3" cy="66" r=".56" fill="none" stroke="#f0f" stroke-width=".25"/>
<circle cx="129.2" cy="68.9" r=".56" fill="#f0f"/>
<circle cx="129.2" cy="68.9" r=".56" fill="none" stroke="#f0f" stroke-width=".25"/>
<circle cx="132.1" cy="71.8" r=".56" fill="#f0f"/>
<circle cx="132.1" cy="71.8" r=".56" fill="none" stroke="#f0f" stroke-width=".25"/>
<circle cx="149.3" cy="155" r=".56" fill="#f0f"/>
<circle cx="149.3" cy="155" r=".56" fill="none" stroke="#f0f" stroke-width=".25"/>
<circle cx="223.9" cy="117.7" r=".56" fill="#f0f"/>
<circle cx="223.9" cy="117.7" r=".56" fill="none" stroke="#f0f" stroke-width=".25"/>
<g font-size="2.6" fill="#000080">
<text x="106.3" y="9.8">R4</text>
<text x="106.3" y="13.3">4.7K</text>
<text x="183.5" y="28.2">C5</text>
<text x="183.5" y="30.8">0.1uF</text>
<text x="100.2" y="39.7">C7</text>
<text x="74.7" y="45.4">U1</text>
<text x="100.2" y="42.3">0.1uF</text>
<text x="223.9" y="45.4">U5</text>
<text x="186.6" y="48.3">ALE</text>
<text x="51.7" y="54.1">P1.1</text>
<text x="160.8" y="77.9">U2</text>
<text x="163.7" y="82.8">74373</text>
<text x="51.7" y="85.6">RD</text>
<text x="14.4" y="92.8">C3</text>
<text x="51.7" y="97.1">/WR</text>
<text x="198.1" y="97.1">/READ</text>
<text x="14.4" y="104.6">27pF</text>
<text x="30.5" y="105.7">Y1</text>
<text x="118.6" y="107.4">ALE</text>
<text x="149.3" y="102.8">U3</text>
<text x="201" y="105.7">/CE</text>
<text x="14.4" y="110">C4</text>
<text x="184.6" y="110.3">/READ</text>
<text x="184.6" y="113.2">/CSPERITH</text>
<text x="184.6" y="116">/CE</text>
<text x="184.6" y="118.9">CLOCK</text>
<text x="220.8" y="116.9">0.1uF</text>
<text x="220.8" y="114.3">C9</text>
<text x="14.4" y="121.8">27pF</text>
<text x="57.4" y="120.1">Reset</text>
<text x="126.3" y="122.9">/RD</text>
<text x="184.6" y="121.8">OE374</text>
<text x="238.3" y="120.1">NVRAM(bq4011Y)</text>
<text x="83.3" y="131.5">8051</text>
<text x="126.3" y="131.5">/WR</text>
<text x="146.1" y="154.2">0.1uF</text>
<text x="146.1" y="151.6">C8</text>
<text x="166.5" y="154.5">ATF16V8</text>
</g>
<g font-size="2.6">
<text x="166.5" y="19.6">VCC</text>
<text x="83.3" y="31.1">VCC</text>
<text x="108.5" y="41.2" transform="rotate(-90 108.5 41.2)">Common</text>
<text x="177.1" y="39.6">1</text>
<text x="106.3" y="45.4">VCC</text>
<text x="137.8" y="45.2">DATA[7..0]</text>
<text x="177.1" y="42.5">11</text>
<text x="255.5" y="45.2">DATA[7..0]</text>
<text x="71.2" y="51.1">1</text>
<text x="71.2" y="53.9">2</text>
<text x="102.5" y="51.1">39</text>
<text x="102.5" y="53.9">38</text>
<text x="157.4" y="51.1">3</text>
<text x="157.4" y="53.9">4</text>
<text x="177.1" y="51.1">2</text>
<text x="177.1" y="53.9">5</text>
<text x="219.1" y="51.1">10</text>
<text x="220.5" y="53.9">9</text>
<text x="243.1" y="51.1">11</text>
<text x="243.1" y="53.9">12</text>
<text x="71.2" y="56.8">3</text>
<text x="71.2" y="59.7">4</text>
<text x="102.5" y="56.8">37</text>
<text x="102.5" y="59.7">36</text>
<text x="157.4" y="56.8">7</text>
<text x="157.4" y="59.7">8</text>
<text x="177.1" y="56.8">6</text>
<text x="177.1" y="59.7">9</text>
<text x="220.5" y="56.8">8</text>
<text x="220.5" y="59.7">7</text>
<text x="243.1" y="56.8">13</text>
<text x="243.1" y="59.7">15</text>
<text x="71.2" y="62.6">5</text>
<text x="71.2" y="65.4">6</text>
<text x="102.5" y="62.6">35</text>
<text x="102.5" y="65.4">34</text>
<text x="155.9" y="62.6">13</text>
<text x="155.9" y="65.4">14</text>
<text x="177.1" y="62.6">12</text>
<text x="177.1" y="65.4">15</text>
<text x="220.5" y="62.6">6</text>
<text x="220.5" y="65.4">5</text>
<text x="243.1" y="62.6">16</text>
<text x="243.1" y="65.4">17</text>
<text x="71.2" y="68.3">7</text>
<text x="71.2" y="71.2">8</text>
<text x="102.5" y="68.3">33</text>
<text x="102.5" y="71.2">32</text>
<text x="155.9" y="68.3">17</text>
<text x="155.9" y="71.2">18</text>
<text x="177.1" y="68.3">16</text>
<text x="177.1" y="71.2">19</text>
<text x="220.5" y="68.3">4</text>
<text x="220.5" y="71.2">3</text>
<text x="243.1" y="68.3">18</text>
<text x="243.1" y="71.2">19</text>
<text x="69.8" y="76.9">12</text>
<text x="102.5" y="76.9">21</text>
<text x="219.1" y="74">25</text>
<text x="219.1" y="76.9">24</text>
<text x="69.8" y="82.6">17</text>
<text x="69.8" y="79.8">13</text>
<text x="102.5" y="79.8">22</text>
<text x="102.5" y="82.6">23</text>
<text x="120.6" y="79.6">HBYTE[14..8]</text>
<text x="178" y="79.6">HBYTE[14..8]</text>
<text x="219.1" y="79.8">21</text>
<text x="219.1" y="82.6">23</text>
<text x="23" y="88.2">Oscillator Circuit</text>
<text x="69.8" y="85.5">10</text>
<text x="69.8" y="88.4">14</text>
<text x="102.5" y="85.5">24</text>
<text x="102.5" y="88.4">25</text>
<text x="219.1" y="88.4">26</text>
<text x="220.5" y="85.5">2</text>
<text x="69.8" y="94.1">11</text>
<text x="69.8" y="91.3">15</text>
<text x="102.5" y="91.3">26</text>
<text x="102.5" y="94.1">27</text>
<text x="220.5" y="91.3">1</text>
<text x="69.8" y="97">16</text>
<text x="102.5" y="97">28</text>
<text x="206.7" y="101.1">VCC</text>
<text x="219.1" y="97">22</text>
<text x="219.1" y="99.9">27</text>
<text x="69.8" y="102.7">19</text>
<text x="69.8" y="105.6">18</text>
<text x="102.5" y="105.6">30</text>
<text x="219.1" y="102.7">20</text>
<text x="28.7" y="108.3">11.0592 MHz</text>
<text x="28.7" y="111.2">Crystal</text>
<text x="69.8" y="111.3">31</text>
<text x="102.5" y="111.3">29</text>
<text x="145.9" y="108.5">2</text>
<text x="145.9" y="111.3">3</text>
<text x="168.5" y="108.5">12</text>
<text x="168.5" y="111.3">13</text>
<text x="201" y="109.7">VCC</text>
<text x="219.1" y="108.5">28</text>
<text x="71.2" y="114.2">9</text>
<text x="145.9" y="114.2">4</text>
<text x="145.9" y="117.1">5</text>
<text x="145.9" y="120">6</text>
<text x="168.5" y="114.2">14</text>
<text x="168.5" y="117.1">15</text>
<text x="168.5" y="120">16</text>
<text x="145.9" y="122.9">7</text>
<text x="145.9" y="125.7">8</text>
<text x="168.5" y="122.9">17</text>
<text x="168.5" y="125.7">18</text>
<text x="145.9" y="128.6">9</text>
<text x="168.5" y="128.6">19</text>
<text x="144.4" y="134.3">11</text>
<text x="145.9" y="140">1</text>
<text x="126.3" y="147">VCC</text>
<text x="144.4" y="145.8">20</text>
<text x="172.3" y="180.1">Ali Ismail</text>
<text x="172.3" y="186.1">Title</text>
<text x="183.7" y="188.7">Basic 8051 Circuit, SPLD Circuit, NVRAM Circuit, 373 Latch Circuit</text>
<text x="172.3" y="194.7">Size</text>
<text x="175.1" y="197.6">A</text>
<text x="183.7" y="194.7">Document Number</text>
<text x="267" y="194.7">Rev</text>
<text x="172.3" y="203.3">Date:</text>
<text x="187.2" y="203.3">Monday, September 29, 2014</text>
<text x="229.7" y="203.3">Sheet</text>
<text x="244" y="203.3">2</text>
<text x="252.6" y="203.3">of</text>
<text x="261.2" y="203.3">3</text>
</g>
<g font-size="2.6" fill="#004080">
<text x="169.8" y="41.4">OC</text>
<text x="171.7" y="44.3">G</text>
<text x="76.1" y="52.9">P1.0</text>
<text x="93.7" y="52.9">P0.0</text>
<text x="162.2" y="52.9">1D</text>
<text x="170.3" y="52.9">1Q</text>
<text x="225.4" y="52.9">A0</text>
<text x="236.4" y="52.9">D0</text>
<text x="76.1" y="55.8">P1.1</text>
<text x="76.1" y="58.6">P1.2</text>
<text x="93.7" y="55.8">P0.1</text>
<text x="93.7" y="58.6">P0.2</text>
<text x="162.2" y="55.8">2D</text>
<text x="162.2" y="58.6">3D</text>
<text x="170.3" y="55.8">2Q</text>
<text x="170.3" y="58.6">3Q</text>
<text x="225.4" y="55.8">A1</text>
<text x="225.4" y="58.6">A2</text>
<text x="236.4" y="55.8">D1</text>
<text x="236.4" y="58.6">D2</text>
<text x="76.1" y="61.5">P1.3</text>
<text x="76.1" y="64.4">P1.4</text>
<text x="93.7" y="61.5">P0.3</text>
<text x="93.7" y="64.4">P0.4</text>
<text x="162.2" y="61.5">4D</text>
<text x="162.2" y="64.4">5D</text>
<text x="170.3" y="61.5">4Q</text>
<text x="170.3" y="64.4">5Q</text>
<text x="225.4" y="61.5">A3</text>
<text x="225.4" y="64.4">A4</text>
<text x="236.4" y="61.5">D3</text>
<text x="236.4" y="64.4">D4</text>
<text x="76.1" y="67.3">P1.5</text>
<text x="76.1" y="70.1">P1.6</text>
<text x="93.7" y="67.3">P0.5</text>
<text x="93.7" y="70.1">P0.6</text>
<text x="162.2" y="67.3">6D</text>
<text x="162.2" y="70.1">7D</text>
<text x="170.3" y="70.1">7Q</text>
<text x="170.3" y="67.3">6Q</text>
<text x="225.4" y="67.3">A5</text>
<text x="225.4" y="70.1">A6</text>
<text x="236.4" y="67.3">D5</text>
<text x="236.4" y="70.1">D6</text>
<text x="76.1" y="73">P1.7</text>
<text x="93.7" y="73">P0.7</text>
<text x="162.2" y="73">8D</text>
<text x="170.3" y="73">8Q</text>
<text x="225.4" y="73">A7</text>
<text x="225.4" y="75.9">A8</text>
<text x="236.4" y="73">D7</text>
<text x="76.1" y="78.7">INT0</text>
<text x="76.1" y="81.6">INT1</text>
<text x="93.7" y="78.7">P2.0</text>
<text x="93.7" y="81.6">P2.1</text>
<text x="225.4" y="78.7">A9</text>
<text x="225.4" y="81.6">A10</text>
<text x="76.1" y="84.5">RD</text>
<text x="76.1" y="87.3">RXD</text>
<text x="93.7" y="84.5">P2.2</text>
<text x="93.7" y="87.3">P2.3</text>
<text x="225.4" y="84.5">A11</text>
<text x="225.4" y="87.3">A12</text>
<text x="76.1" y="96">TXD</text>
<text x="76.1" y="90.2">T0</text>
<text x="76.1" y="93.1">T1</text>
<text x="93.7" y="90.2">P2.4</text>
<text x="93.7" y="93.1">P2.5</text>
<text x="93.7" y="96">P2.6</text>
<text x="225.4" y="90.2">A13</text>
<text x="225.4" y="93.1">A14</text>
<text x="76.1" y="98.8">WR</text>
<text x="93.7" y="98.8">P2.7</text>
<text x="225.4" y="98.8">OE</text>
<text x="225.4" y="101.7">WE</text>
<text x="76.1" y="104.6">X1</text>
<text x="76.1" y="107.4">X2</text>
<text x="91.7" y="107.4">ALE/P</text>
<text x="225.4" y="104.6">CE</text>
<text x="76.1" y="113.2">EA/VP</text>
<text x="92" y="113.2">PSEN</text>
<text x="150.7" y="110.3">I</text>
<text x="150.7" y="113.2">I</text>
<text x="161.7" y="110.3">I/O</text>
<text x="161.7" y="113.2">I/O</text>
<text x="225.4" y="110.3">VCC</text>
<text x="76.1" y="116">RST</text>
<text x="150.7" y="116">I</text>
<text x="150.7" y="118.9">I</text>
<text x="161.7" y="116">I/O</text>
<text x="161.7" y="118.9">I/O</text>
<text x="150.7" y="121.8">I</text>
<text x="150.7" y="124.7">I</text>
<text x="161.7" y="121.8">I/O</text>
<text x="161.7" y="124.7">I/O</text>
<text x="150.7" y="127.5">I</text>
<text x="150.7" y="130.4">I</text>
<text x="161.7" y="127.5">I/O</text>
<text x="161.7" y="130.4">I/O</text>
<text x="150.7" y="136.1">I/OE</text>
<text x="150.7" y="141.9">I/CLK</text>
<text x="150.7" y="147.6">VCC</text>
</g>
<g font-size="2">
<text x="30.2" y="2.2">5</text>
<text x="84.7" y="2.2">4</text>
<text x="139.2" y="2.2">3</text>
<text x="193.8" y="2.2">2</text>
<text x="248.3" y="2.2">1</text>
<text x=".8" y="29.8">D</text>
<text x="276.3" y="29.8">D</text>
<text x=".8" y="80.1">C</text>
<text x="276.3" y="80.1">C</text>
<text x=".8" y="130.3">B</text>
<text x="276.3" y="130.3">B</text>
<text x=".8" y="180.5">A</text>
<text x="276.3" y="180.5">A</text>
<text x="30.2" y="206">5</text>
<text x="84.7" y="206">4</text>
<text x="139.2" y="206">3</text>
<text x="193.8" y="206">2</text>
<text x="248.3" y="206">1</text>
</g>
</svg>
